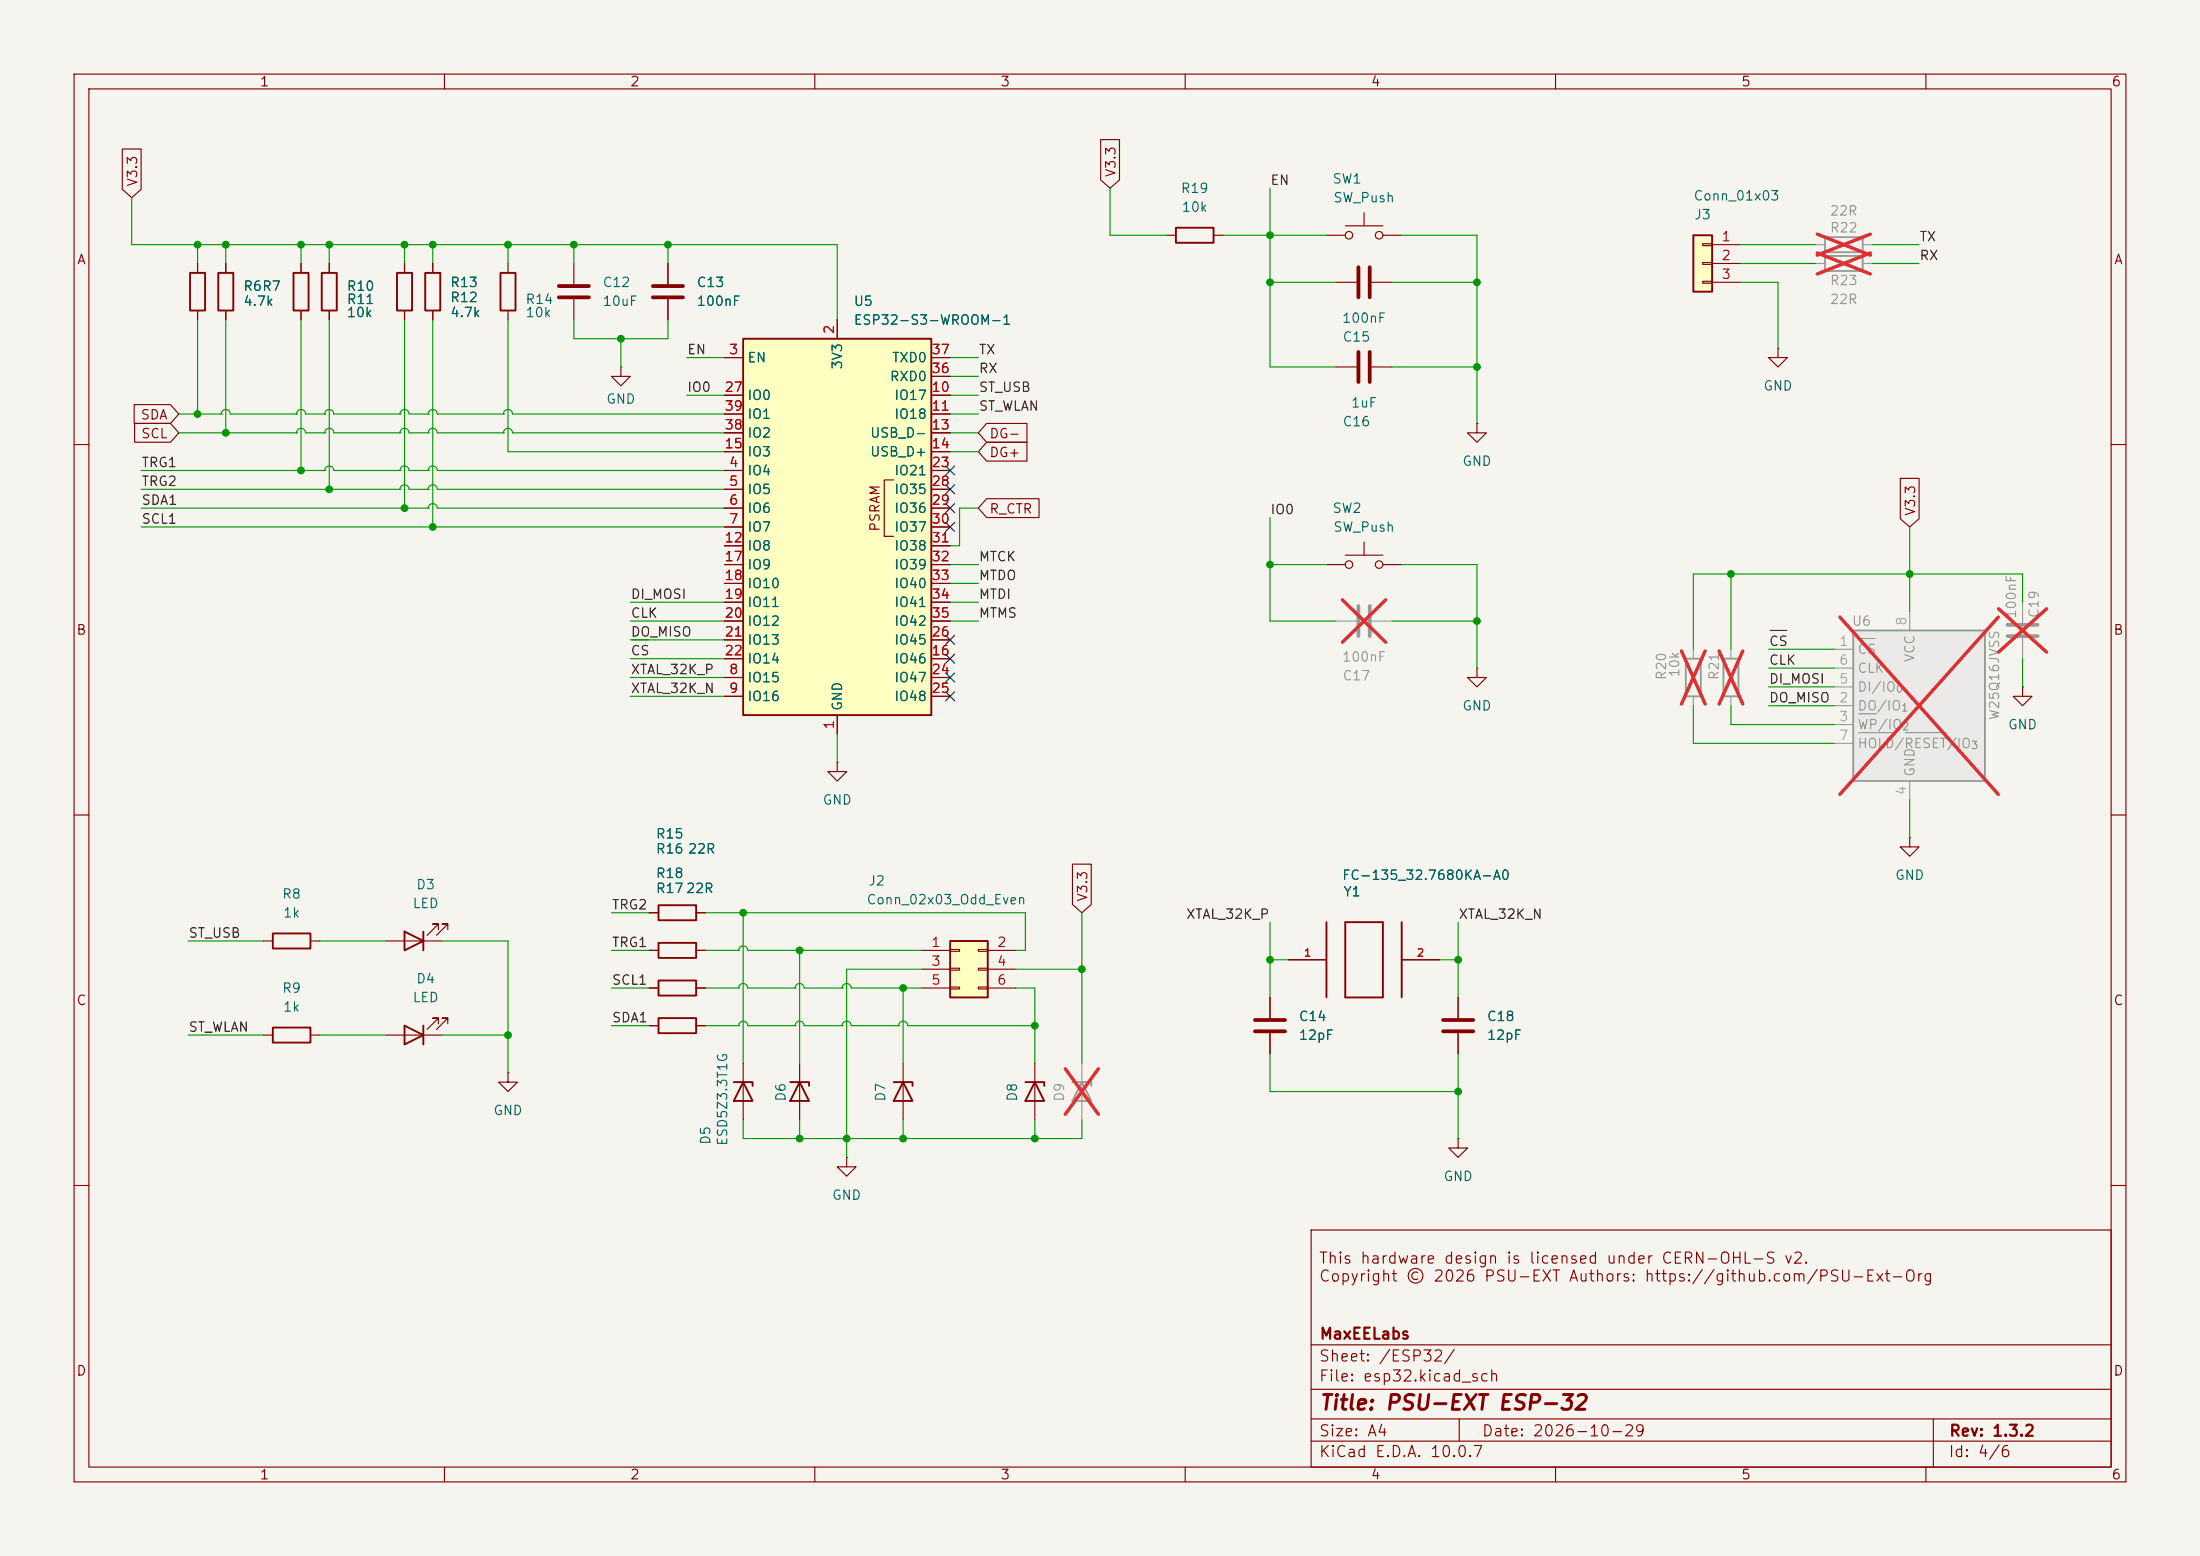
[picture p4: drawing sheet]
<svg xmlns="http://www.w3.org/2000/svg" width="297mm" height="210mm" viewBox="0 0 297 210" stroke-linecap="round" stroke-linejoin="round" font-family="sans-serif">
<path d="M0 0h297v210h-297z" fill="#f5f4ef" stroke="#f5f4ef" stroke-width=".14"/>
<g fill="none" stroke="#840000" stroke-width=".15">
<path d="M10 10h277v190h-277zM12 12h273v186h-273zM60 10v2M110 10v2M160 10v2M210 10v2M260 10v2M44.4 35.6v1.2M54.6 35.6v1.2M58.4 35.6v1.2M44.4 41.9v1.3M54.6 41.9v1.3"/>
<path d="M58.4 41.9v1.3M10 60h2M285 60h2M10 110h2M285 110h2M10 160h2M177 166h108v32h-108zM285 160h2M60 198v2M110 198v2M160 198v2M177 194.5h108"/>
<path d="M177 191.5h108M177 187.5h108M177 181.5h108M197 191.5v3M210 198v2M260 198v2M261 191.5v6.5"/>
</g>
<path d="M43.4 36.8h2.1v5.1h-2.1zM53.6 36.8h2v5.1h-2zM57.4 36.8h2v5.1h-2z" fill="none" stroke="#840000" stroke-width=".25"/>
<path d="M144.8 146.1h2.5v.5M146 146.1l1.3 2.5h-2.5z" fill="none" stroke="#9c9b98" stroke-width=".25"/>
<path d="M146 143.5v7.6" fill="none" stroke="#9c9b98" stroke-width=".15"/>
<path d="M143.8 144.2l4.5 6.2M148.3 144.2l-4.5 6.2" fill="none" stroke="#e12e31" stroke-width=".46"/>
<path d="M128.3 127h5v7.6h-5z" fill="#ffffc2"/>
<path d="M67.6 36.8h2v5.1h-2zM36.8 126h5.1v2h-5.1zM128.3 127h5v7.6h-5zM179.1 124.5v10.1M181.6 124.5h5.1v10.1h-5.1zM189.2 124.5v10.1M99.1 146.1h2.5v.5M100.3 146.1l1.3 2.5h-2.5zM106.7 146.1h2.5v.5M107.9 146.1l1.3 2.5h-2.5zM120.6 146.1h2.6v.5M121.9 146.1l1.3 2.5h-2.6z" fill="none" stroke="#840000" stroke-width=".25"/>
<g fill="none" stroke="#840000" stroke-width=".15">
<path d="M68.6 35.6v1.2M77.5 35.6v2.8M90.2 35.6v2.8M180.3 38.1h2.8M185.2 38.1h2.8M68.6 41.9v1.3M77.5 40.4v2.8M83.8 49.5v1.3h1.3l-1.3 1.3-1.3-1.3h1.3M83.8 49.5h.1M90.2 40.4v2.8M199.4 57.2v1.2h1.3l-1.3 1.3-1.3-1.3h1.3M199.4 57.2h.1"/>
<path d="M240 47v1.3h1.3l-1.3 1.2-1.2-1.2h1.2M240 47h.1M35.6 127h1.2M41.9 127h1.3M124.5 128.3h3.8M124.5 130.8h3.8M124.5 133.4h3.8M128.3 128.1h1.2v.3h-1.2zM128.3 130.7h1.2v.2h-1.2zM128.3 133.2h1.2v.3h-1.2zM132.1 128.1h1.2v.3h-1.2zM132.1 130.7h1.2v.2h-1.2z"/>
<path d="M132.1 133.2h1.2v.3h-1.2zM133.3 128.3h3.9M133.3 130.8h3.9M133.3 133.4h3.9M174 129.5h5.1M189.2 129.5h5.1M196.8 134.6v2.8M196.8 139.4v2.8M100.3 143.5v7.6M107.9 143.5v7.6M114.3 156.2v1.3h1.3l-1.3 1.3-1.3-1.3h1.3M114.3 156.2h.1"/>
<path d="M121.9 143.5v7.6M196.8 153.7v1.2h1.3l-1.3 1.3-1.2-1.3h1.2M196.8 153.7h.1"/>
</g>
<path d="M75.4 38.6h4.1M88.1 38.6h4.1M183.4 36.1v4M184.9 36.1v4M75.4 40.1h4.1M88.1 40.1h4.1M194.8 137.7h4.1M194.8 139.2h4.1" fill="none" stroke="#840000" stroke-width=".51"/>
<path d="M246.4 32h5.1v2h-5.1zM246.4 34.5h5.1v2.1h-5.1zM227.6 88.9h2v5.1h-2z" fill="none" stroke="#9c9b98" stroke-width=".25"/>
<path d="M245.1 33h1.3M245.1 35.6h1.3M251.5 33h1.2M251.5 35.6h1.2M228.6 87.6v1.3M228.6 94v1.3" fill="none" stroke="#9c9b98" stroke-width=".15"/>
<path d="M245.3 31.6l7.2 2.8M245.3 34.1l7.2 2.9M252.5 31.6l-7.2 2.8M252.5 34.1l-7.2 2.9M227 87.9l3.2 7.1M230.2 87.9l-3.2 7.1" fill="none" stroke="#e12e31" stroke-width=".46"/>
<path d="M228.6 31.8h2.5v7.6h-2.5z" fill="#ffffc2"/>
<g fill="none" stroke="#840000" stroke-width=".25">
<path d="M25.7 36.8h2v5.1h-2zM29.5 36.8h2v5.1h-2zM39.6 36.8h2.1v5.1h-2.1zM158.7 30.7h5.1v2.1h-5.1zM228.6 31.8h2.5v7.6h-2.5zM36.8 138.7h5.1v2h-5.1zM54.6 125.7l2.5 1.3-2.5 1.3zM54.6 138.4l2.5 1.3-2.5 1.3zM57.1 125.7v2.6M57.1 138.4v2.6M88.9 122.2h5.1v2h-5.1zM138.4 146.1h2.6v.5"/>
<path d="M139.7 146.1l1.3 2.5h-2.6z"/>
</g>
<g fill="none" stroke="#840000" stroke-width=".15">
<path d="M26.7 35.6v1.2M30.5 35.6v1.2M40.6 35.6v1.2M157.5 31.8h1.2M163.8 31.8h1.3M179.1 31.8h2.5M181.6 30.5h5.1M184.1 28.7v1.8M186.7 31.8h2.5M229.9 32.9h1.2v.2h-1.2zM229.9 35.4h1.2v.3h-1.2zM229.9 38h1.2v.2h-1.2z"/>
<path d="M231.1 33h3.8M231.1 35.6h3.8M231.1 38.1h3.8M26.7 41.9v1.3M30.5 41.9v1.3M40.6 41.9v1.3M180.3 49.5h2.8M185.2 49.5h2.8M179.1 76.2h2.5M181.6 74.9h5.1M184.1 73.2v1.7M186.7 76.2h2.5"/>
<path d="M199.4 90.2v1.2h1.3l-1.3 1.3-1.3-1.3h1.3M199.4 90.2h.1M273 92.7v1.3h1.3l-1.3 1.3-1.2-1.3h1.2M273 92.7h.1M113 102.9v1.2h1.3l-1.3 1.3-1.2-1.3h1.2M113 102.9h.1M35.6 139.7h1.2M41.9 139.7h1.3M52.1 139.7h7.6M52.1 127h7.6M59.2 125.5v-.8h-.8h.8l-1.5 1.5M59.2 138.2v-.8h-.8h.8l-1.5 1.5"/>
<path d="M60.5 125.5v-.8h-.8h.8l-1.6 1.5M60.5 138.2v-.8h-.8h.8l-1.6 1.5M87.6 123.2h1.3M94 123.2h1.2M68.6 144.8v1.3h1.2l-1.2 1.2-1.3-1.2h1.3M68.6 144.8h.1M139.7 143.5v7.6"/>
<circle cx="182.1" cy="31.8" r=".51"/>
<circle cx="186.2" cy="31.8" r=".51"/>
<circle cx="182.1" cy="76.2" r=".51"/>
<circle cx="186.2" cy="76.2" r=".51"/>
</g>
<path d="M183.4 47.5v4.1M184.9 47.5v4.1" fill="none" stroke="#840000" stroke-width=".51"/>
<path d="M232.7 88.9h2v5.1h-2z" fill="none" stroke="#9c9b98" stroke-width=".25"/>
<path d="M180.3 83.8h2.8M185.2 83.8h2.8M233.7 87.6v1.3M233.7 94v1.3" fill="none" stroke="#9c9b98" stroke-width=".15"/>
<path d="M181.2 81l5.9 5.7M187.1 81l-5.9 5.7M232.1 87.9l3.2 7.1M235.3 87.9l-3.2 7.1" fill="none" stroke="#e12e31" stroke-width=".46"/>
<path d="M183.4 81.8v4.1M184.9 81.8v4.1" fill="none" stroke="#9c9b98" stroke-width=".51"/>
<path d="M250.2 85.1h17.8v20.3h-17.8z" fill="#ebeae8"/>
<path d="M250.2 85.1h17.8v20.3h-17.8z" fill="none" stroke="#9c9b98" stroke-width=".25"/>
<path d="M247.6 87.6h2.6M247.6 95.3h2.6M247.6 97.8h2.6M247.6 92.7h2.6M247.6 90.2h2.6M257.8 82.6v2.5M273 81.3v2.8M273 86.1v2.8M247.6 100.3h2.6M257.8 105.4v2.6" fill="none" stroke="#9c9b98" stroke-width=".15"/>
<path d="M250.9 86.2h2.3M250.9 96.3h2.5M250.9 98.9h4.7M257.2 98.9h5.5" fill="none" stroke="#939391" stroke-width=".15"/>
<path d="M248.4 83.3l21.4 23.9M269.8 83.3l-21.4 23.9M269.8 82.2l6.5 5.8M276.3 82.2l-6.5 5.8" fill="none" stroke="#e12e31" stroke-width=".46"/>
<path d="M271 85.9h4.1M271 84.3h4.1" fill="none" stroke="#9c9b98" stroke-width=".51"/>
<path d="M257.8 113v1.3h1.3l-1.3 1.3-1.3-1.3h1.3M257.8 113h.1M87.6 128.3h1.3M87.6 138.4h1.3M87.6 133.4h1.3M94 128.3h1.2M94 138.4h1.2M94 133.4h1.2" fill="none" stroke="#840000" stroke-width=".15"/>
<path d="M88.9 127.3h5.1v2h-5.1zM88.9 137.4h5.1v2h-5.1zM88.9 132.3h5.1v2.1h-5.1z" fill="none" stroke="#840000" stroke-width=".25"/>
<path d="M100.3 45.7h25.4v50.8h-25.4z" fill="#ffffc2"/>
<path d="M100.3 45.7h25.4v50.8h-25.4z" fill="none" stroke="#840000" stroke-width=".25"/>
<g fill="none" stroke="#840000" stroke-width=".15">
<path d="M148.6 18.8h2.5v5.5l-1.2 1.1-1.3-1.1zM16.5 20.1h2.6v5.5l-1.3 1.1-1.3-1.1zM26.7 35.6v1.2M30.5 35.6v1.2M40.6 35.6v1.2M44.4 35.6v1.2M54.6 35.6v1.2M58.4 35.6v1.2M90.2 35.6v2.8M18.1 54.6h4.9l1.1 1.3-1.1 1.3h-4.9zM18.2 57.1h4.8l1.1 1.3-1.1 1.3h-4.8zM26.7 41.9v1.3"/>
<path d="M30.5 41.9v1.3M40.6 41.9v1.3M44.4 41.9v1.3M54.6 41.9v1.3M58.4 41.9v1.3M90.2 40.4v2.8M97.8 48.3h2.5M97.8 53.3h2.5M97.8 55.9h2.5M97.8 58.4h2.5M113 43.2v2.5M125.7 48.3h2.6"/>
<path d="M125.7 53.3h2.6M125.7 55.9h2.6M125.7 58.4h2.6M125.7 50.8h2.6M133.2 59.7h5.4v2.5h-5.4l-1.1-1.2zM133.2 57.1h5.4v2.6h-5.4l-1.1-1.3zM97.8 63.5h2.5M97.8 66h2.5M97.8 68.6h2.5M97.8 71.1h2.5M97.8 73.7h2.5M97.8 61h2.5"/>
<path d="M97.8 76.2h2.5M97.8 78.7h2.5M120.6 64.8h-1.2v7.6h1.2M125.7 63.5h2.6M125.7 66h2.6M125.7 68.6h2.6M125.7 71.1h2.6M125.7 73.7h2.6M125.7 61h2.6M125.7 76.2h2.6M125.7 78.7h2.6M133.2 67.3h7.1v2.6h-7.1l-1.1-1.3z"/>
<path d="M256.5 64.6h2.6v5.4l-1.3 1.1-1.3-1.1zM97.8 91.4h2.5M97.8 94h2.5M97.8 88.9h2.5M97.8 81.3h2.5M97.8 83.8h2.5M97.8 86.4h2.5M113 96.5v2.6M125.7 91.4h2.6M125.7 94h2.6M125.7 88.9h2.6M125.7 81.3h2.6"/>
<path d="M125.7 83.8h2.6M125.7 86.4h2.6M144.8 116.6h2.5v5.5l-1.3 1.1-1.2-1.1zM87.6 123.2h1.3M87.6 128.3h1.3M87.6 138.4h1.3M87.6 133.4h1.3M94 123.2h1.2M94 128.3h1.2M94 138.4h1.2M94 133.4h1.2M171.4 134.6v2.8"/>
<path d="M171.4 139.4v2.8M174 129.5h5.1M189.2 129.5h5.1M196.8 134.6v2.8M196.8 139.4v2.8"/>
</g>
<path d="M169.4 137.7h4.1M169.4 139.2h4.1" fill="none" stroke="#840000" stroke-width=".51"/>
<path d="M85.3 86.4h2.2M239 85.1h2.2" fill="none" stroke="#0f0f0f" stroke-width=".15"/>
<g fill="none" stroke="#009600" stroke-width=".15">
<path d="M17.8 26.7v6.3h95.2v10.2M26.7 33v2.6M30.5 33v2.6M40.6 33v2.6M44.4 33v2.6M54.6 33v2.6M58.4 33v2.6M68.6 33v2.6M77.5 33v2.6M90.2 33v2.6M149.9 25.4v6.4h7.6M165.1 31.8h14"/>
<path d="M171.4 25.4v24.1h8.9M171.4 38.1h8.9M188 38.1h11.4M189.2 31.8h10.2v25.4M234.9 33h10.2M234.9 35.6h10.2M234.9 38.1h5.1v8.9M252.7 33h6.4M252.7 35.6h6.4M24.1 58.4h15.9M24.1 55.9h5.8M26.7 43.2v12.7"/>
<path d="M29.9 55.9h.1M29.9 55.9a.61 .61 0 0 1 .6-.6 .61 .61 0 0 1 .6 .6h8.9M30.5 43.2v15.2M40 58.4h.1M40 58.4a.61 .61 0 0 1 .6-.6 .61 .61 0 0 1 .6 .6h2.6M40 55.9h.1M40 55.9a.61 .61 0 0 1 .6-.6 .61 .61 0 0 1 .6 .6h2.6M40.6 43.2v20.3M43.8 58.4h.1M43.8 58.4a.61 .61 0 0 1 .6-.6 .61 .61 0 0 1 .7 .6h8.9M43.8 55.9h.1M43.8 55.9a.61 .61 0 0 1 .6-.6 .61 .61 0 0 1 .7 .6h8.9"/>
<path d="M44.4 43.2v22.8M54 58.4h.1M54 58.4a.61 .61 0 0 1 .6-.6 .61 .61 0 0 1 .6 .6h2.6M54 55.9h.1M54 55.9a.61 .61 0 0 1 .6-.6 .61 .61 0 0 1 .6 .6h2.6M54.6 43.2v25.4M57.8 58.4h.1M57.8 58.4a.61 .61 0 0 1 .6-.6 .61 .61 0 0 1 .6 .6h9M57.8 55.9h.1M57.8 55.9a.61 .61 0 0 1 .6-.6 .61 .61 0 0 1 .6 .6h9M58.4 43.2v27.9M68 58.4h.1"/>
<path d="M68 58.4a.61 .61 0 0 1 .6-.6 .61 .61 0 0 1 .6 .6h28.6M68 55.9h.1M68 55.9a.61 .61 0 0 1 .6-.6 .61 .61 0 0 1 .6 .6h28.6M68.6 43.2v17.8h29.2M77.5 43.2v2.5h12.7v-2.5M83.8 45.7v3.8M92.7 53.3h5.1M92.7 48.3h5.1M128.3 58.4h3.8M128.3 55.9h3.8M128.3 53.3h3.8M128.3 50.8h3.8"/>
<path d="M128.3 48.3h3.8M188 49.5h11.4M19 68.6h38.8M19 71.1h78.8M19 66h35M19 63.5h24.8M43.8 63.5h.1M43.8 63.5a.61 .61 0 0 1 .6-.6 .61 .61 0 0 1 .7 .6h8.9M54 63.5h.1M54 63.5a.61 .61 0 0 1 .6-.6 .61 .61 0 0 1 .6 .6h2.6M54 66h.1M54 66a.61 .61 0 0 1 .6-.6 .61 .61 0 0 1 .6 .6h2.6"/>
<path d="M57.8 68.6h.1M57.8 68.6a.61 .61 0 0 1 .6-.6 .61 .61 0 0 1 .6 .6h38.8M57.8 63.5h.1M57.8 63.5a.61 .61 0 0 1 .6-.6 .61 .61 0 0 1 .6 .6h38.8M57.8 66h.1M57.8 66a.61 .61 0 0 1 .6-.6 .61 .61 0 0 1 .6 .6h38.8M128.3 78.7h3.8M128.3 61h3.8M128.3 76.2h3.8M132.1 68.6h-2.6v5.1h-1.2M171.4 69.9v13.9h8.9M171.4 76.2h7.7"/>
<path d="M189.2 76.2h10.2v14M233.7 77.5v10.1M257.8 71.1v11.5M85.1 94h12.7M85.1 91.4h12.7M85.1 88.9h12.7M85.1 83.8h12.7M85.1 81.3h12.7M85.1 86.4h12.7M113 99.1v3.8M128.3 83.8h3.8M128.3 81.3h3.8"/>
<path d="M188 83.8h11.4M228.6 95.3v5h19M233.7 95.3v2.5h13.9M238.8 92.7h8.8M238.8 90.2h8.8M238.8 87.6h8.8M238.8 95.3h8.8M273 81.3v-3.8h-44.4v10.1M273 88.9v3.8M257.8 108v5M25.4 127h10.2M25.4 139.7h10.2"/>
<path d="M43.2 127h8.9M43.2 139.7h8.9M59.7 127h8.9v17.8M59.7 139.7h8.9M82.5 128.3h5.1M82.5 123.2h5.1M82.5 133.4h5.1M82.5 138.4h5.1M95.2 128.3h4.5M95.2 123.2h43.2v5.1h-1.2M95.2 133.4h4.5M95.2 138.4h4.5"/>
<path d="M99.7 128.3h.1M99.7 128.3a.61 .61 0 0 1 .6-.6 .61 .61 0 0 1 .6 .6h23.6M99.7 138.4h.1M99.7 138.4a.61 .61 0 0 1 .6-.6 .61 .61 0 0 1 .6 .6h6.4M99.7 133.4h.1M99.7 133.4a.61 .61 0 0 1 .6-.7 .61 .61 0 0 1 .6 .7h6.4M100.3 123.2v20.3M107.3 138.4h.1M107.3 138.4a.61 .61 0 0 1 .6-.6 .61 .61 0 0 1 .7 .6h5.1M107.3 133.4h.1M107.3 133.4a.61 .61 0 0 1 .6-.7 .61 .61 0 0 1 .7 .7h5.1M107.9 128.3v15.2"/>
<path d="M113.7 138.4h.1M113.7 138.4a.61 .61 0 0 1 .6-.6 .61 .61 0 0 1 .6 .6h6.4M113.7 133.4h.1M113.7 133.4a.61 .61 0 0 1 .6-.7 .61 .61 0 0 1 .6 .7h9.6M121.3 138.4h.1M121.3 138.4a.61 .61 0 0 1 .6-.6 .61 .61 0 0 1 .6 .6h17.2M121.9 133.4v10.1M124.5 130.8h-10.2v25.4M137.2 133.4h2.5v10.1M137.2 130.8h8.8M146 123.2v20.3M171.4 124.5v10.1"/>
<path d="M171.4 129.5h2.6M194.3 129.5h2.5M196.8 124.5v10.1M100.3 151.1v2.6h45.7v-2.6M107.9 151.1v2.6M121.9 151.1v2.6M139.7 151.1v2.6M171.4 142.2v5.1h25.4M196.8 142.2v11.5"/>
</g>
<g fill="none" stroke="#000084" stroke-width=".15">
<path d="M127.7 62.9l1.2 1.2M127.7 65.4l1.2 1.2M127.7 68l1.2 1.2M127.7 70.5l1.2 1.2M128.9 62.9l-1.2 1.2M128.9 65.4l-1.2 1.2M128.9 68l-1.2 1.2M128.9 70.5l-1.2 1.2M127.7 85.8l1.2 1.2M127.7 93.4l1.2 1.2M127.7 88.3l1.2 1.2M127.7 90.8l1.2 1.2"/>
<path d="M128.9 85.8l-1.2 1.2M128.9 93.4l-1.2 1.2M128.9 88.3l-1.2 1.2M128.9 90.8l-1.2 1.2"/>
</g>
<g fill="#009600" stroke="#009600" stroke-width=".14">
<circle cx="58.4" cy="33" r=".46"/>
<circle cx="68.6" cy="33" r=".46"/>
<circle cx="83.8" cy="45.7" r=".46"/>
<circle cx="77.5" cy="33" r=".46"/>
<circle cx="90.2" cy="33" r=".46"/>
<circle cx="121.9" cy="153.7" r=".46"/>
<circle cx="139.7" cy="153.7" r=".46"/>
<circle cx="114.3" cy="153.7" r=".46"/>
<circle cx="107.9" cy="153.7" r=".46"/>
<circle cx="40.6" cy="33" r=".46"/>
<circle cx="44.4" cy="33" r=".46"/>
<circle cx="30.5" cy="58.4" r=".46"/>
<circle cx="54.6" cy="68.6" r=".46"/>
<circle cx="40.6" cy="63.5" r=".46"/>
<circle cx="58.4" cy="71.1" r=".46"/>
<circle cx="44.4" cy="66" r=".46"/>
<circle cx="26.7" cy="33" r=".46"/>
<circle cx="30.5" cy="33" r=".46"/>
<circle cx="26.7" cy="55.9" r=".46"/>
<circle cx="54.6" cy="33" r=".46"/>
<circle cx="107.9" cy="128.3" r=".46"/>
<circle cx="100.3" cy="123.2" r=".46"/>
<circle cx="68.6" cy="139.7" r=".46"/>
<circle cx="121.9" cy="133.4" r=".46"/>
<circle cx="171.4" cy="129.5" r=".46"/>
<circle cx="139.7" cy="138.4" r=".46"/>
<circle cx="196.8" cy="129.5" r=".46"/>
<circle cx="146" cy="130.8" r=".46"/>
<circle cx="196.8" cy="147.3" r=".46"/>
<circle cx="199.4" cy="49.5" r=".46"/>
<circle cx="233.7" cy="77.5" r=".46"/>
<circle cx="257.8" cy="77.5" r=".46"/>
<circle cx="171.4" cy="76.2" r=".46"/>
<circle cx="199.4" cy="38.1" r=".46"/>
<circle cx="171.4" cy="31.8" r=".46"/>
<circle cx="171.4" cy="38.1" r=".46"/>
<circle cx="199.4" cy="83.8" r=".46"/>
</g>
<text font-size="2" fill="#840000" x="178" y="190.8">Title: PSU-EXT ESP-32</text>
<g font-size="1.5" fill="#840000">
<text x="178" y="170.9">This hardware design is licensed under CERN-OHL-S v2.</text>
<text x="178" y="173.4">Copyright © 2026 PSU-EXT Authors: https://github.com/PSU-Ext-Org</text>
<text x="178" y="184.1">Sheet: /ESP32/</text>
<text x="178" y="181.1">MaxEELabs</text>
<text x="178" y="186.8">File: esp32.kicad_sch</text>
<text x="178" y="197">KiCad E.D.A. 10.0.7</text>
<text x="178" y="194.2">Size: A4</text>
<text x="200" y="194.2">Date: 2026-10-29</text>
<text x="263" y="197">Id: 4/6</text>
<text x="263" y="194.2">Rev: 1.3.2</text>
</g>
<g font-size="1.3" fill="#840000">
<text x="35" y="12">1</text>
<text x="85" y="12">2</text>
<text x="135" y="12">3</text>
<text x="185" y="12">4</text>
<text x="235" y="12">5</text>
<text x="285" y="12">6</text>
<text x="150.9" y="24" transform="rotate(-90 150.9 24)">V3.3</text>
<text x="18.8" y="25.3" transform="rotate(-90 18.8 25.3)">V3.3</text>
<text x="10.3" y="36">A</text>
<text x="285.3" y="36">A</text>
<text x="18.9" y="56.9">SDA</text>
<text x="19" y="59.5">SCL</text>
<text x="133.5" y="59.5">DG-</text>
<text x="133.5" y="62">DG+</text>
<text x="119.1" y="71.9" transform="rotate(-90 119.1 71.9)">PSRAM</text>
<text x="133.5" y="69.6">R_CTR</text>
<text x="258.9" y="69.7" transform="rotate(-90 258.9 69.7)">V3.3</text>
<text x="10.2" y="86">B</text>
<text x="285.2" y="86">B</text>
<text x="147.1" y="121.8" transform="rotate(-90 147.1 121.8)">V3.3</text>
<text x="10.2" y="136">C</text>
<text x="285.2" y="136">C</text>
<text x="10.2" y="186">D</text>
<text x="285.2" y="186">D</text>
<text x="35" y="200">1</text>
<text x="85" y="200">2</text>
<text x="135" y="200">3</text>
<text x="185" y="200">4</text>
<text x="235" y="200">5</text>
<text x="285" y="200">6</text>
</g>
<g font-size="1.3" fill="#006464">
<text x="159.3" y="26.4">R19</text>
<text x="159.4" y="28.9">10k</text>
<text x="179.8" y="25.1">SW1</text>
<text x="179.9" y="27.6">SW_Push</text>
<text x="228.5" y="27.4">Conn_01x03</text>
<text x="228.7" y="29.9">J3</text>
<text x="32.8" y="41.6">4.7k</text>
<text x="32.8" y="39.6">R6R7</text>
<text x="46.7" y="41.3">R11</text>
<text x="46.7" y="39.6">R10</text>
<text x="60.7" y="41.1">R12</text>
<text x="60.7" y="39.1">R13</text>
<text x="70.9" y="41.3">R14</text>
<text x="81.3" y="39.1">C12</text>
<text x="81.3" y="41.6">10uF</text>
<text x="94" y="39.1">C13</text>
<text x="94" y="41.6">100nF</text>
<text x="115.2" y="41.6">U5</text>
<text x="46.7" y="43.1">10k</text>
<text x="60.7" y="43.1">4.7k</text>
<text x="70.9" y="43.1">10k</text>
<text x="115.2" y="44.1">ESP32-S3-WROOM-1</text>
<text x="181.1" y="43.9">100nF</text>
<text x="181.2" y="46.4">C15</text>
<text x="100.8" y="49.2">EN</text>
<text x="114" y="50" transform="rotate(-90 114 50)">3V3</text>
<text x="120" y="51.8">RXD0</text>
<text x="120.3" y="49.2">TXD0</text>
<text x="238" y="53">GND</text>
<text x="81.8" y="54.8">GND</text>
<text x="100.8" y="54.3">IO0</text>
<text x="100.8" y="59.4">IO2</text>
<text x="100.8" y="56.8">IO1</text>
<text x="117.4" y="59.4">USB_D-</text>
<text x="120.6" y="54.3">IO17</text>
<text x="120.6" y="56.8">IO18</text>
<text x="181.2" y="57.9">C16</text>
<text x="182.3" y="55.3">1uF</text>
<text x="100.8" y="64.5">IO4</text>
<text x="100.8" y="61.9">IO3</text>
<text x="117.4" y="61.9">USB_D+</text>
<text x="120.6" y="64.5">IO21</text>
<text x="197.3" y="63.2">GND</text>
<text x="100.8" y="67">IO5</text>
<text x="100.8" y="69.5">IO6</text>
<text x="120.6" y="67">IO35</text>
<text x="120.6" y="69.5">IO36</text>
<text x="179.8" y="69.5">SW2</text>
<text x="100.8" y="72.1">IO7</text>
<text x="100.8" y="74.6">IO8</text>
<text x="100.8" y="77.2">IO9</text>
<text x="120.6" y="72.1">IO37</text>
<text x="120.6" y="74.6">IO38</text>
<text x="120.6" y="77.2">IO39</text>
<text x="179.9" y="72.1">SW_Push</text>
<text x="100.8" y="79.7">IO10</text>
<text x="100.8" y="82.2">IO11</text>
<text x="120.6" y="79.7">IO40</text>
<text x="120.6" y="82.2">IO41</text>
<text x="100.8" y="84.8">IO12</text>
<text x="100.8" y="87.3">IO13</text>
<text x="100.8" y="89.9">IO14</text>
<text x="120.6" y="89.9">IO46</text>
<text x="120.6" y="87.3">IO45</text>
<text x="120.6" y="84.8">IO42</text>
<text x="100.8" y="92.4">IO15</text>
<text x="100.8" y="94.9">IO16</text>
<text x="120.6" y="92.4">IO47</text>
<text x="120.6" y="94.9">IO48</text>
<text x="114" y="96" transform="rotate(-90 114 96)">GND</text>
<text x="197.3" y="96.2">GND</text>
<text x="271" y="98.8">GND</text>
<text x="88.5" y="113.5">R15</text>
<text x="111" y="108.9">GND</text>
<text x="88.5" y="115.5">R16</text>
<text x="88.5" y="118.8">R18</text>
<text x="92.8" y="115.5">22R</text>
<text x="117.1" y="119.8">J2</text>
<text x="181.1" y="119.1">FC-135_32.7680KA-A0</text>
<text x="255.7" y="119.1">GND</text>
<text x="38" y="121.6">R8</text>
<text x="38.1" y="124.2">1k</text>
<text x="55.6" y="122.9">LED</text>
<text x="56.1" y="120.3">D3</text>
<text x="88.5" y="120.9">R1722R</text>
<text x="116.9" y="122.4">Conn_02x03_Odd_Even</text>
<text x="181.3" y="121.3">Y1</text>
<text x="38" y="134.3">R9</text>
<text x="38.1" y="136.9">1k</text>
<text x="55.6" y="135.6">LED</text>
<text x="56.1" y="133">D4</text>
<text x="175.2" y="138.1">C14</text>
<text x="175.2" y="140.7">12pF</text>
<text x="200.6" y="138.1">C18</text>
<text x="200.6" y="140.7">12pF</text>
<text x="106.4" y="148.8" transform="rotate(-90 106.4 148.8)">D6</text>
<text x="119.8" y="148.8" transform="rotate(-90 119.8 148.8)">D7</text>
<text x="137.6" y="148.8" transform="rotate(-90 137.6 148.8)">D8</text>
<text x="66.5" y="150.8">GND</text>
<text x="96.2" y="154.6" transform="rotate(-90 96.2 154.6)">D5</text>
<text x="98.5" y="154.7" transform="rotate(-90 98.5 154.7)">ESD5Z3.3T1G</text>
<text x="194.8" y="159.7">GND</text>
<text x="112.2" y="162.3">GND</text>
</g>
<g font-size="1.3" fill="#0f0f0f">
<text x="171.4" y="25.3">EN</text>
<text x="259.1" y="35.4">RX</text>
<text x="259.1" y="32.9">TX</text>
<text x="92.7" y="48.1">EN</text>
<text x="92.7" y="53.2">IO0</text>
<text x="132.1" y="50.7">RX</text>
<text x="132.1" y="53.2">ST_USB</text>
<text x="132.1" y="48.1">TX</text>
<text x="132.1" y="55.8">ST_WLAN</text>
<text x="19" y="65.9">TRG2</text>
<text x="19" y="63.4">TRG1</text>
<text x="19" y="68.5">SDA1</text>
<text x="19" y="71">SCL1</text>
<text x="171.4" y="69.7">IO0</text>
<text x="132.1" y="76.1">MTCK</text>
<text x="85.1" y="83.7">CLK</text>
<text x="85.1" y="81.2">DI_MOSI</text>
<text x="132.1" y="83.7">MTMS</text>
<text x="132.1" y="81.2">MTDI</text>
<text x="132.1" y="78.6">MTDO</text>
<text x="85.1" y="86.2">DO_MISO</text>
<text x="85.1" y="88.8">CS</text>
<text x="238.7" y="87.5">CS</text>
<text x="85.1" y="91.3">XTAL_32K_P</text>
<text x="85.1" y="93.9">XTAL_32K_N</text>
<text x="238.7" y="95.1">DO_MISO</text>
<text x="238.7" y="92.6">DI_MOSI</text>
<text x="238.7" y="90">CLK</text>
<text x="82.5" y="123.1">TRG2</text>
<text x="160" y="124.3">XTAL_32K_P</text>
<text x="196.8" y="124.3">XTAL_32K_N</text>
<text x="25.4" y="126.9">ST_USB</text>
<text x="82.5" y="128.1">TRG1</text>
<text x="82.5" y="133.2">SCL1</text>
<text x="25.4" y="139.6">ST_WLAN</text>
<text x="82.5" y="138.3">SDA1</text>
</g>
<g font-size="1.3" fill="#939391">
<text x="246.9" y="29.4">22R</text>
<text x="246.9" y="31.7">R22</text>
<text x="246.9" y="38.8">R23</text>
<text x="246.9" y="41.3">22R</text>
<text x="272.5" y="83.6" transform="rotate(-90 272.5 83.6)">100nF</text>
<text x="275.5" y="83.5" transform="rotate(-90 275.5 83.5)">C19</text>
<text x="181.1" y="89.6">100nF</text>
<text x="249.9" y="84.8">U6</text>
<text x="250.7" y="88.6">CS</text>
<text x="258.8" y="89.5" transform="rotate(-90 258.8 89.5)">VCC</text>
<text x="181.2" y="92.1">C17</text>
<text x="225.2" y="91.9" transform="rotate(-90 225.2 91.9)">R20</text>
<text x="227" y="91.5" transform="rotate(-90 227 91.5)">10k</text>
<text x="232.4" y="91.9" transform="rotate(-90 232.4 91.9)">R21</text>
<text x="250.7" y="93.7">DI/IO</text>
<text x="250.7" y="91.1">CLK</text>
<text x="250.7" y="96.2">DO/IO</text>
<text x="250.7" y="98.8">WP/IO</text>
<text x="250.7" y="101.3">HOLD/RESET/IO</text>
<text x="270.2" y="97.3" transform="rotate(-90 270.2 97.3)">W25Q16JVSS</text>
<text x="258.8" y="104.9" transform="rotate(-90 258.8 104.9)">GND</text>
<text x="144" y="148.8" transform="rotate(-90 144 148.8)">D9</text>
</g>
<g font-size="1.3" fill="#a90000">
<text x="232.3" y="32.9">1</text>
<text x="232.3" y="35.4">2</text>
<text x="232.3" y="38">3</text>
<text x="112.9" y="45.2" transform="rotate(-90 112.9 45.2)">2</text>
<text x="97.7" y="53.2">27</text>
<text x="98.3" y="48.1">3</text>
<text x="125.7" y="53.2">10</text>
<text x="125.7" y="50.7">36</text>
<text x="125.7" y="48.1">37</text>
<text x="97.7" y="58.3">38</text>
<text x="97.7" y="55.7">39</text>
<text x="125.7" y="55.7">11</text>
<text x="125.7" y="58.3">13</text>
<text x="97.7" y="60.8">15</text>
<text x="98.3" y="63.4">4</text>
<text x="98.3" y="65.9">5</text>
<text x="125.7" y="60.8">14</text>
<text x="125.7" y="63.4">23</text>
<text x="125.7" y="65.9">28</text>
<text x="98.3" y="68.4">6</text>
<text x="98.3" y="71">7</text>
<text x="125.7" y="68.4">29</text>
<text x="125.7" y="71">30</text>
<text x="97.7" y="73.5">12</text>
<text x="97.7" y="76.1">17</text>
<text x="125.7" y="73.5">31</text>
<text x="125.7" y="76.1">32</text>
<text x="97.7" y="78.6">18</text>
<text x="97.7" y="81.1">19</text>
<text x="97.7" y="83.7">20</text>
<text x="125.7" y="78.6">33</text>
<text x="125.7" y="81.1">34</text>
<text x="125.7" y="83.7">35</text>
<text x="97.7" y="86.2">21</text>
<text x="97.7" y="88.8">22</text>
<text x="125.7" y="88.8">16</text>
<text x="125.7" y="86.2">26</text>
<text x="98.3" y="91.3">8</text>
<text x="98.3" y="93.8">9</text>
<text x="125.7" y="91.3">24</text>
<text x="125.7" y="93.8">25</text>
<text x="112.9" y="98.5" transform="rotate(-90 112.9 98.5)">1</text>
<text x="125.6" y="128.1">1</text>
<text x="125.6" y="130.7">3</text>
<text x="134.5" y="128.1">2</text>
<text x="134.5" y="130.7">4</text>
<text x="125.6" y="133.2">5</text>
<text x="134.5" y="133.2">6</text>
</g>
<g font-size="1.3" fill="#a5a4a2">
<text x="248.2" y="87.5">1</text>
<text x="257.7" y="84.6" transform="rotate(-90 257.7 84.6)">8</text>
<text x="248.2" y="95.1">2</text>
<text x="248.2" y="92.6">5</text>
<text x="248.2" y="90">6</text>
<text x="248.2" y="97.7">3</text>
<text x="248.2" y="100.2">7</text>
<text x="257.7" y="107.4" transform="rotate(-90 257.7 107.4)">4</text>
</g>
<g font-size="1" fill="#939391">
<text x="255.8" y="93.7">0</text>
<text x="256.6" y="96.3">1</text>
<text x="256.7" y="98.8">2</text>
<text x="266" y="101.4">3</text>
</g>
<g font-size="1" fill="#a90000">
<text x="175.9" y="129.4">1</text>
<text x="191.2" y="129.4">2</text>
</g>
</svg>
